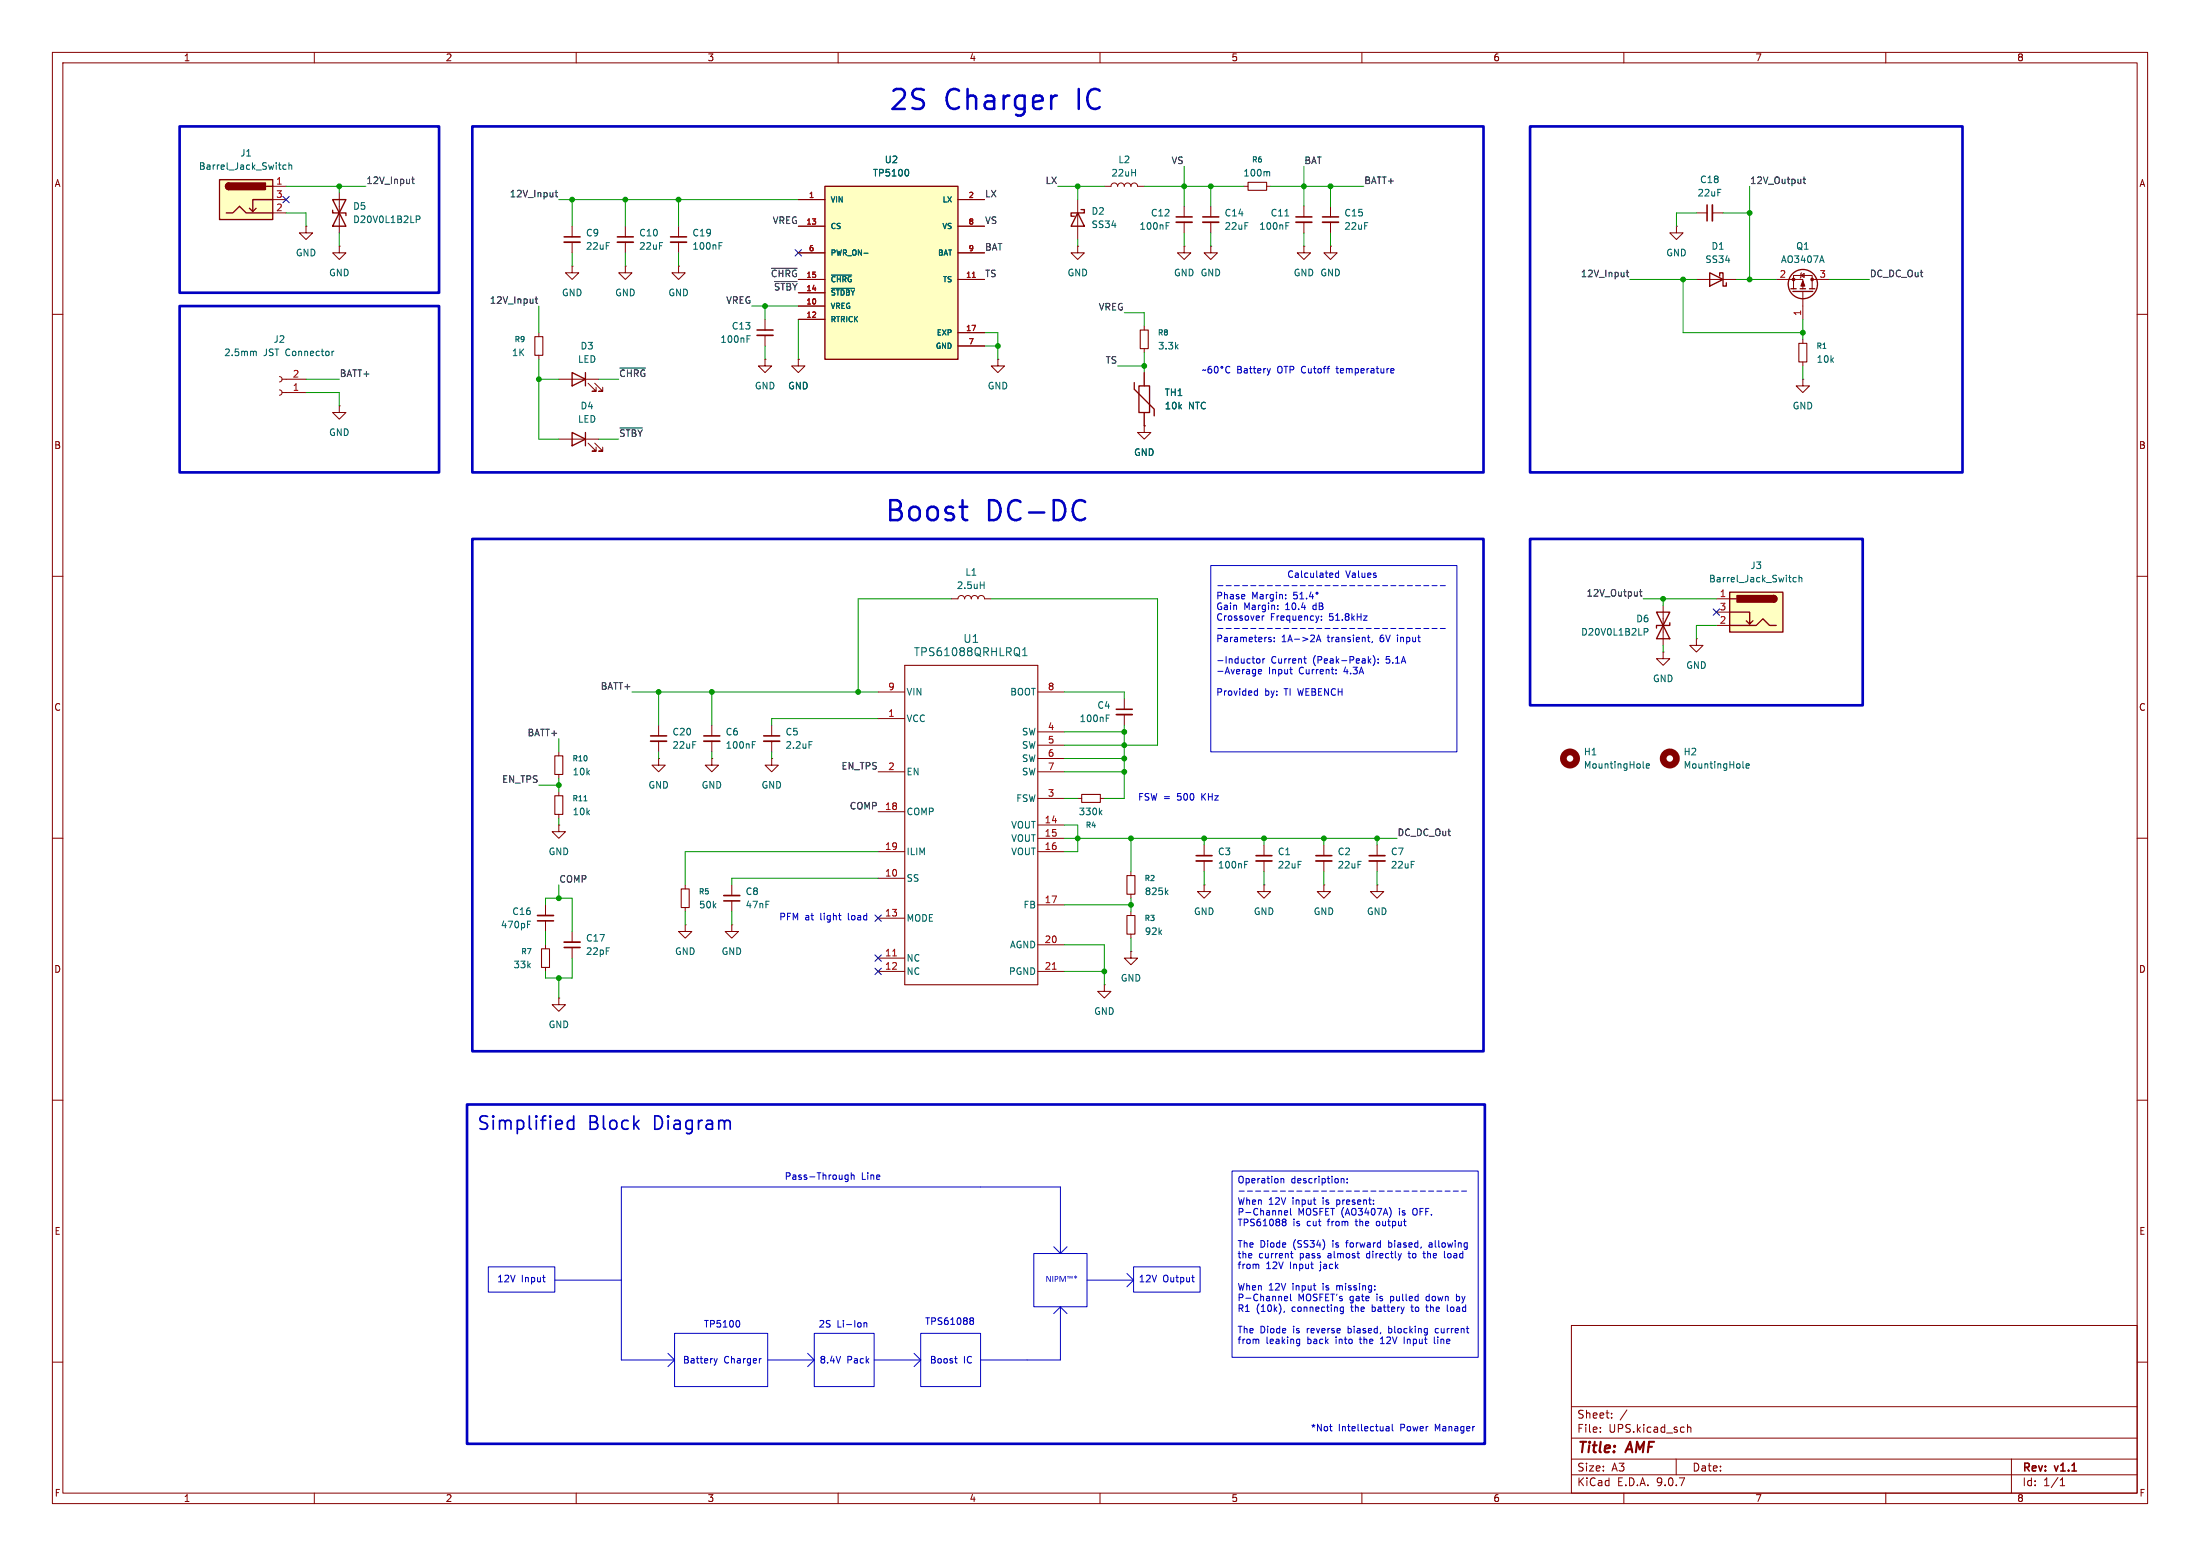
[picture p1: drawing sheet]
<svg xmlns="http://www.w3.org/2000/svg" width="420mm" height="297mm" viewBox="0 0 420 297" stroke-linecap="round" stroke-linejoin="round" font-family="sans-serif">
<g fill="none" stroke="#840000" stroke-width=".19">
<path d="M10 10h400v277h-400zM12 12h396v273h-396zM60 10v2M110 10v2M160 10v2M210 10v2M260 10v2M310 10v2M360 10v2M205.7 38.1v7.6M210.8 35.6h1.3a.64 .64 0 0 1 .6-.7 .64 .64 0 0 1 .7 .7 .64 .64 0 0 1 .6-.7 .64 .64 0 0 1 .6 .7 .64 .64 0 0 1 .7-.7 .64 .64 0 0 1 .6 .7 .64 .64 0 0 1 .6-.7 .64 .64 0 0 1 .7 .7h1.2M226.1 39.4v2"/>
<path d="M231.1 39.4v2M237.5 35.6h.8M241.8 35.6h.8M248.9 39.4v2M254 39.4v2M109.2 50.8v1.3h1.3l-1.3 1.2-1.3-1.2h1.3M109.2 50.8h.1M119.4 50.8v1.3h1.2l-1.2 1.2-1.3-1.2h1.3M119.4 50.8h.1M119.4 43.2v2M119.4 46.2v2.1M129.5 50.8v1.3h1.3l-1.3 1.2-1.2-1.2h1.2"/>
<path d="M129.5 50.8h.1M129.5 43.2v2M129.5 46.2v2.1M205.7 47v1.3h1.3l-1.3 1.2-1.2-1.2h1.2M205.7 47h.1M226.1 47v1.3h1.2l-1.2 1.2-1.3-1.2h1.3M226.1 47h.1M226.1 42.4v2.1M231.1 47v1.3h1.3l-1.3 1.2-1.2-1.2h1.2M231.1 47h.1M231.1 42.4v2.1M248.9 47v1.3h1.3l-1.3 1.2-1.3-1.2h1.3"/>
<path d="M248.9 47h.1M248.9 42.4v2.1M254 47v1.3h1.3l-1.3 1.2-1.3-1.2h1.3M254 47h.1M254 42.4v2.1M320 43.2v1.3h1.3l-1.3 1.2-1.2-1.2h1.2M320 43.2h.1M323.8 53.3h7.7M323.8 40.6h2.1M326.9 40.6h2M339.1 53.3h5.1v1.8M342.4 55.1v-2.5h3.5v2.5"/>
<path d="M343.8 52.6l.6-.4v.8zM343.9 52.1l-.2 1M344.2 55.6v5.4M345.9 53.3h3.3M10 60h2M53.3 74.4l.4 .2 .1 .3-.1 .4-.4 .1M53.3 71.9l.4 .1 .1 .4-.1 .3-.4 .2M53.8 72.4h4.6M53.8 74.9h4.6M64.8 77.5v1.2h1.2l-1.2 1.3-1.3-1.3h1.3M64.8 77.5h.1M102.9 63.5v.8"/>
<path d="M102.9 67.8v.8M106.7 72.4h7.6M112.3 73.2l1.5 1.5h-.8h.8v-.8M113.5 73.2l1.6 1.5h-.8h.8v-.8M146 68.6v1.3h1.3l-1.3 1.2-1.2-1.2h1.2M146 68.6h.1M146 61v2M146 64v2M152.4 68.6v1.3h1.3l-1.3 1.2-1.3-1.2h1.3M152.4 68.6h.1M218.4 62.2v.8M218.4 66.5v.8"/>
<path d="M218.4 71.1v2.6M218.4 78.7v2.6M344.2 72.4v1.3h1.2l-1.2 1.2-1.3-1.2h1.3M344.2 72.4h.1M344.2 64.8v.7M344.2 69.1v.8M408 60h2M106.7 83.8h7.6M112.3 84.6l1.5 1.5h-.8h.8v-.8M113.5 84.6l1.6 1.5h-.8h.8v-.8M218.4 81.3v1.3h1.3l-1.3 1.2-1.2-1.2h1.2M218.4 81.3h.1"/>
<path d="M10 110h2M181.6 114.3h1.3a.64 .64 0 0 1 .6-.6 .64 .64 0 0 1 .6 .6 .64 .64 0 0 1 .7-.6 .64 .64 0 0 1 .6 .6 .64 .64 0 0 1 .7-.6 .64 .64 0 0 1 .6 .6 .64 .64 0 0 1 .6-.6 .64 .64 0 0 1 .7 .6h1.2M317.5 115.6v7.6M408 110h2M125.7 138.4v2.1M135.9 138.4v2.1M147.3 138.4v2.1M214.6 133.4v2M214.6 136.4v2M317.5 124.5v1.2h-1.3l1.3 1.3 1.3-1.3h-1.3M317.5 124.5h.1M323.8 121.9v1.3h-1.2l1.2 1.3 1.3-1.3h-1.3"/>
<path d="M323.8 121.9h.1M10 160h2M106.7 157.5v1.3h1.2l-1.2 1.2-1.3-1.2h1.3M106.7 157.5h.1M106.7 143.5v.8M106.7 147.8v.8M106.7 151.1v.8M106.7 155.4v.8M125.7 144.8v1.3h1.3l-1.3 1.2-1.2-1.2h1.2M125.7 144.8h.1M125.7 141.5v2M135.9 144.8v1.3h1.3l-1.3 1.2-1.3-1.2h1.3"/>
<path d="M135.9 144.8h.1M135.9 141.5v2M147.3 144.8v1.3h1.3l-1.3 1.2-1.3-1.2h1.3M147.3 144.8h.1M147.3 141.5v2M205.7 152.4h.8M210.1 152.4h.7M408 160h2M215.9 166.4v.7M215.9 170.7v.8M229.9 168.9v1.3h1.2l-1.2 1.3-1.3-1.3h1.3M229.9 168.9h.1"/>
<path d="M229.9 161.3v2M229.9 164.3v2.1M241.3 168.9v1.3h1.3l-1.3 1.3-1.3-1.3h1.3M241.3 168.9h.1M241.3 161.3v2M241.3 164.3v2.1M252.7 168.9v1.3h1.3l-1.3 1.3-1.2-1.3h1.2M252.7 168.9h.1M252.7 161.3v2M252.7 164.3v2.1M262.9 168.9v1.3h1.3l-1.3 1.3-1.3-1.3h1.3M262.9 168.9h.1"/>
<path d="M262.9 161.3v2M262.9 164.3v2.1M104.1 180.3v.8M104.1 184.7v.7M215.9 181.6v1.3h1.3l-1.3 1.3-1.3-1.3h1.3M215.9 181.6h.1M10 210h2M408 210h2M300 253h108v32h-108zM10 260h2M300 278.5h108M300 274.5h108"/>
<path d="M300 268.5h108M305.5 273.2v.2M305.5 272.5v.1M307.7 270.5v.2M307.7 269.8v.1M310.6 269.1l-1.3 1.9M320 278.5v3M322.2 271.9v1.5M322.2 272.5l.2-.1 .3 .1 .1 .9M384 278.5v6.5M408 260h2M60 285v2"/>
<path d="M110 285v2M160 285v2M210 285v2M260 285v2M300 281.5h108M310 285v2M360 285v2M393.3 283.6h.9M393.3 282.5l.4-.4v1.5"/>
</g>
<path d="M238.3 34.8h3.5v1.5h-3.5zM102.1 64.3h1.5v3.5h-1.5zM217.7 63h1.5v3.5h-1.5zM343.4 65.5h1.5v3.6h-1.5zM105.9 151.9h1.5v3.5h-1.5zM105.9 144.3h1.5v3.5h-1.5zM206.5 151.6h3.6v1.6h-3.6zM215.1 167.1h1.6v3.6h-1.6zM103.4 181.1h1.5v3.6h-1.5z" fill="none" stroke="#840000" stroke-width=".2"/>
<g fill="none" stroke="#006464" stroke-width=".19">
<path d="M242 32.8l.4 .1v.7M137.3 46.9h.4M137.3 46.3h.6M222.6 43.1h.4M222.6 42.5h.6M245.3 41.2h.7M245.5 43.1h.4M245.5 42.5h.6M347.8 48.8l.4 1.3M48.6 67l.3 .2v.7M63.7 67l-.3 .3M142.6 64.7h.4"/>
<path d="M142.6 64.1h.6M187.1 111.7h.8M187.9 111.1v1.2M313.9 120h.5l.2 .2-.1 .4h-.6M211.2 137.1h.4M211.2 136.5h.6M111.5 152.9h.6M143.6 141.6h.6M143.6 142.2h.4M154.4 141.6h.7M210 155l.4 .5M210.4 154.7l-.5 .5"/>
<path d="M313.7 146.4l.2 .2M314.3 146.2l.6-.1-.1-.3h-.3l-.2 .2v.6h.5M332.7 146.4l.2 .2M333.3 146.2l.6-.1v-.3h-.4l-.2 .2 .1 .6h.5M222.6 170.3l.4 .5M223 169.9l-.5 .5M237.6 165h.4M237.6 164.4h.6"/>
</g>
<g fill="none" stroke="#840000" stroke-width=".25">
<path d="M205.7 40.6l1.3 2.6h-2.5zM206.4 40h.6v.6h-2.5v.7h.6M326.4 52.1l2.5 1.2-2.5 1.3zM328.3 52.7v-.6h.6v2.5h.7v-.6M341.9 55.1h1M342.3 55.6h3.8M343.7 55.1h1M345.4 55.1h1.1M109.2 71.1l2.6 1.3-2.6 1.3zM111.8 71.1v2.6M216.5 73v1.3l3.8 3.8v1.3M217.4 73.7h2.1v5h-2.1z"/>
<path d="M109.2 82.6l2.6 1.2-2.6 1.3zM111.8 82.6v2.5M316.2 116.8l2.6 5.1h-2.6l2.6-5.1zM318.8 118.9v.5h-2.6v.5"/>
<circle cx="344.2" cy="54.2" r="2.79"/>
</g>
<g fill="none" stroke="#840000" stroke-width=".3">
<path d="M325.9 39.1v3.1M117.9 45.2h3M128 45.2h3.1M224.5 41.4h3.1M229.6 41.4h3.1M247.4 41.4h3M252.5 41.4h3M144.5 63h3.1M213.1 135.4h3.1M124.2 140.5h3.1M134.4 140.5h3M145.8 140.5h3"/>
<path d="M228.3 163.3h3.1M239.8 163.3h3M251.2 163.3h3.1M261.4 163.3h3"/>
</g>
<g fill="none" stroke="#840000" stroke-width=".33">
<path d="M326.9 39.1v3.1M117.9 46.2h3M128 46.2h3.1M224.5 42.4h3.1M229.6 42.4h3.1M247.4 42.4h3M252.5 42.4h3M144.5 64h3.1M213.1 136.4h3.1M124.2 141.5h3.1M134.4 141.5h3M145.8 141.5h3"/>
<path d="M228.3 164.3h3.1M239.8 164.3h3M251.2 164.3h3.1M261.4 164.3h3"/>
</g>
<g fill="#840000" stroke="#840000" stroke-width=".19">
<path d="M344.2 53.6l.4 1h-.8z"/>
<circle cx="345.9" cy="53.3" r=".25"/>
<circle cx="342.4" cy="53.3" r=".25"/>
</g>
<g fill="none" stroke="#840000" stroke-width="1.3">
<circle cx="299.7" cy="144.8" r="1.27"/>
<circle cx="318.8" cy="144.8" r="1.27"/>
</g>
<path d="M330.2 113h10.2v7.7h-10.2z" fill="#ffffc2"/>
<path d="M330.2 113h10.2v7.7h-10.2zM330.2 119.4h5.1l1.2-1.3 1.3 1.3h1.3M330.2 116.8h3.8v2.3l.6-.6M330.2 114.3h1.3M333.4 118.5l.6 .6M338.6 113.7a.64 .64 0 0 1 .6 .6 .64 .64 0 0 1-.6 .6" fill="none" stroke="#840000" stroke-width=".25"/>
<g fill="#840000" stroke="#840000" stroke-width=".25">
<path d="M338.6 113.7a.64 .64 0 0 1 .6 .6 .64 .64 0 0 1-.6 .6z"/>
<path d="M331.6 113.7h7v1.2h-7z"/>
</g>
<path d="M109.2 43.2v2M109.2 46.2v2.1M327.7 114.3h2.5M327.7 116.8h2.5M327.7 119.4h2.5" fill="none" stroke="#840000" stroke-width=".19"/>
<path d="M342.9 110.3l-.4-.1-.2 .3 .1 .5h.5M343.4 110.3l.2-.1 .3 .1 .1 .8M343.4 109.8v1.3" fill="none" stroke="#006464" stroke-width=".19"/>
<path d="M107.7 45.2h3" fill="none" stroke="#840000" stroke-width=".3"/>
<path d="M107.7 46.2h3" fill="none" stroke="#840000" stroke-width=".33"/>
<path d="M157.5 35.6h25.4v33h-25.4z" fill="#ffffc2"/>
<path d="M157.5 35.6h25.4v33h-25.4z" fill="none" stroke="#840000" stroke-width=".25"/>
<g fill="none" stroke="#840000" stroke-width=".19">
<path d="M152.4 38.1h5.1M182.9 38.1h5.1M152.4 43.2h5.1M152.4 48.3h5.1M152.4 53.3h5.1M152.4 55.9h5.1M152.4 58.4h5.1M182.9 43.2h5.1M182.9 48.3h5.1M182.9 53.3h5.1M152.4 61h5.1M182.9 63.5h5.1"/>
<path d="M182.9 66h5.1"/>
</g>
<path d="M173.2 32.3a.79 .79 0 0 1 0 1.3M158.7 52.5h3.9M158.7 55h4.4M164.9 48.3h.8" fill="none" stroke="#006464" stroke-width=".19"/>
<path d="M185.6 53h.6" fill="none" stroke="#a90000" stroke-width=".19"/>
<path d="M41.9 34.3h10.2v7.6h-10.2z" fill="#ffffc2"/>
<path d="M41.9 34.3h10.2v7.6h-10.2zM43.7 34.9a.64 .64 0 0 0-.6 .7 .64 .64 0 0 0 .6 .6M48.9 39.8l-.6 .6M50.8 35.6h1.3M52.1 38.1h-3.8v2.3l-.7-.6M63.5 38.1h2.5l-2.5 5.1h2.5zM43.2 40.6h1.2l1.3-1.2 1.3 1.2h5.1M63.5 40.1v.5h2.5v.5" fill="none" stroke="#840000" stroke-width=".25"/>
<g fill="#840000" stroke="#840000" stroke-width=".25">
<path d="M43.2 35.1l.5-.2v1.3a.63 .63 0 0 1-.6-.4 .63 .63 0 0 1 .1-.7z"/>
<path d="M43.7 34.9h7v1.3h-7z"/>
</g>
<g fill="none" stroke="#840000" stroke-width=".19">
<path d="M52.1 35.6h2.5M52.1 38.1h2.5M64.8 36.8v7.7M52.1 40.6h2.5M58.4 43.2v1.3h1.3l-1.3 1.2-1.3-1.2h1.3M58.4 43.2h.1M64.8 47v1.3h1.2l-1.2 1.2-1.3-1.2h1.3M64.8 47h.1M190.5 68.6v1.3h1.3l-1.3 1.2-1.3-1.2h1.3M190.5 68.6h.1M167.6 132.1h5.1M167.6 137.2h5.1"/>
<path d="M198.1 132.1h5.1M198.1 139.7h5.1M167.6 147.3h5.1M167.6 154.9h5.1M198.1 147.3h5.1M198.1 142.2h5.1M198.1 144.8h5.1M198.1 152.4h5.1M198.1 157.5h5.1M104.1 172.7v2.1M104.1 175.8v2M109.2 177.8v2"/>
<path d="M130.8 176.5v1.3h1.3l-1.3 1.3-1.3-1.3h1.3M130.8 176.5h.1M130.8 168.9v.8M130.8 173.2v.8M139.7 176.5v1.3h1.3l-1.3 1.3-1.3-1.3h1.3M139.7 176.5h.1M139.7 168.9v2M139.7 172v2M167.6 162.6h5.1M167.6 167.6h5.1M167.6 175.3h5.1M198.1 162.6h5.1"/>
<path d="M198.1 160h5.1M198.1 172.7h5.1M215.9 174v.8M215.9 178.3v.8M106.7 190.5v1.3h1.2l-1.2 1.2-1.3-1.2h1.3M106.7 190.5h.1M109.2 180.8v2.1M167.6 182.9h5.1M167.6 185.4h5.1M198.1 185.4h5.1M198.1 180.3h5.1M210.8 188v1.2h1.3l-1.3 1.3-1.3-1.3h1.3"/>
<path d="M210.8 188h.1"/>
</g>
<path d="M54.6 31.5h-.4l-.2 .2 .1 .6h.5M55.2 31.6l.1-.1h.3l.1 .8M55.2 31.1v1.2M79.5 41.2h.4l.3 .3-.1 .3-.6 .1M195.2 125.2h.9M195.2 124.1l.5-.5v1.6M100.7 176.4h.4M100.7 175.8h.6" fill="none" stroke="#006464" stroke-width=".19"/>
<path d="M102.6 175.8h3.1M138.2 172h3M107.7 180.8h3" fill="none" stroke="#840000" stroke-width=".3"/>
<path d="M102.6 174.8h3.1M107.7 179.8h3M138.2 170.9h3" fill="none" stroke="#840000" stroke-width=".33"/>
<path d="M172.7 127h25.4v61h-25.4zM130 169.7h1.6v3.5h-1.6zM215.1 174.8h1.6v3.5h-1.6z" fill="none" stroke="#840000" stroke-width=".2"/>
<path d="M170.4 182.5h.7M200.9 185h.7" fill="none" stroke="#a90000" stroke-width=".19"/>
<g fill="none" stroke="#0f0f0f" stroke-width=".19">
<path d="M78.6 34.2h.5M78.8 33.8v1.1l.3 .1M106 36.7h.5M106.2 36.3v1.1l.3 .2M344.2 34.2h.5M344.4 33.8v1.1l.3 .1M102.2 57.1h.4M102.3 56.6v1.1l.3 .2M147.3 51.2h4.9M147.9 53.7h4.3M310.4 52h.5M310.6 51.6v1l.3 .2"/>
<path d="M118.3 70.3h4.9M118.3 81.7h4.3M313 112.9h.5M313.2 112.5v1.1l.3 .2"/>
</g>
<g fill="none" stroke="#0000c2" stroke-width=".19">
<path d="M230.2 70.6l-.6 .1M231.2 69.9l-.4 .1a.86 .86 0 0 0 0 1.2l.5-.1v-.4l-.2-.3-.4 .1-.1 .2M231.9 70l.2-.1a.68 .68 0 0 1 .5 .7 .68 .68 0 0 1-.5 .6l-.3-.5zM234.8 70a.6 .6 0 0 0-.9 .5 .6 .6 0 0 0 .6 .7l.3-.1M242.5 70.3l-.3 .9M265.7 70.3l.3 .1 .1 .3-.6 .1M266 71.1l-.3 .1M231.1 108h47v35.5h-47zM232.5 111.8h1M232.5 120h1M234.1 111.8h.9M234.1 120h.9"/>
<path d="M235.6 111.8h1M235.6 120h1M237.2 111.8h1M237.2 120h1M238.8 111.8h1M238.8 120h1M240.4 111.8h.9M240.4 120h.9M241 117.6v.8M241 117.7v.1M241.9 111.8h1M241.9 120h1"/>
<path d="M243.5 111.8h1M243.5 120h1M243.9 116.2v.2M245.1 111.8h.9M245.1 120h.9M245.4 114.2v.1M245.4 113.5v.1M246.6 111.8h1M246.6 120h1M246.8 109.1a.6 .6 0 0 0-.9 .4 .6 .6 0 0 0 .6 .7l.3-.1M247.3 109.4h.5l.1 .8M247.6 113h-.6l-.1 .6 .2-.1 .5 .1 .1 .2-.1 .4-.2 .1-.5-.1"/>
<path d="M247.9 109.7h-.5l-.1 .2 .1 .3h.5M248.2 114.3h.7M248.2 113.4l.3-.4v1.3M248.2 111.8h1M248.2 120h1M249.4 114.2v.1M249.8 111.8h1M249.8 120h1M250.3 113l-.3 .9h.8M250.6 113.5v.8M251.4 111.8h.9M251.4 120h.9"/>
<path d="M252.3 118.3v.1M252.3 117.6v.1M252.9 111.8h1M252.9 120h1M254.5 111.8h1M254.5 120h1M256.1 111.8h.9M256.1 120h.9M257.7 111.8h.9M257.7 120h.9M257.8 109l-.4 1.2M258.2 109.4h.5v.8"/>
<path d="M258.7 109.7h-.4l-.2 .2 .2 .3h.4M259.2 111.8h1M259.2 120h1M260.3 117.6h.7l-.7 .8h.7M260.8 111.8h1M260.8 120h1M262.4 111.8h.9M262.4 120h.9M263.9 111.8h1M263.9 120h1M265.5 111.8h1M265.5 120h1"/>
<path d="M267.1 111.8h1M267.1 120h1M268.7 111.8h.9M268.7 120h.9M270.2 111.8h1M270.2 120h1M271.8 111.8h1M271.8 120h1M273.4 111.8h.9M273.4 120h.9M274.9 111.8h1M274.9 120h1"/>
<path d="M239.6 132.7h.5M239.6 131.9h.5M239.9 125.9l.2-.2 .4 .2v.4l-.1 .2-.3 .1-.2-.1zM240.1 131.4v1.3M240.2 128.2l.6-.1v-.3h-.4l-.2 .2 .1 .6h.5M241.1 125.7v.9M241.4 125.7l-.3 .3M242.2 121.9l.5 .4-.2 .2-.3-.1M242.7 121.7l-.3-.1-.2 .2M243.3 122.4v.1M243.3 121.7v.1M246.2 127.8h.5"/>
<path d="M246.6 128.6h.1M248.9 125.7h.5M249.1 126.4l.3 .2M251.3 122.5l.4-1.3 .4 1.3M251.4 122.1h.6M255.1 128.5v.1M261 121.6h.5M261.3 122.4l.2 .1M261.3 126.1l.4 .5M261.7 125.7l-.5 .5M262 122.4l-.1 .3M262.1 125.1a1.46 1.46 0 0 1 0 2"/>
<path d="M263.1 126.5v.1M263.1 125.8v.1M160.1 174.7h.5M160.4 175.6h.2M161.3 224.9l.2 .2h.4M161.9 224.3v1l-.2 .2h-.3M161.9 224.3h-.4l-.2 .2M162.5 224.4l.2-.1h.3l.1 .8M162.5 223.8v1.3M202.4 239.3v-12.7h-83.8v33h10.2M235.2 223.5h47v35.6h-47zM236.6 227.4h.9"/>
<path d="M238.1 227.4h1M239.7 227.4h1M241.3 227.4h.9M242.8 227.4h1M244.4 227.4h1M244.5 224.9v.9M244.5 225.1l.2-.2 .3 .1 .1 .8M245 232.7h.3l.2 .2-.2 .3M245 233.2h.3M245.2 231.5l.6-.1v-.3h-.4l-.2 .2 .1 .6h.5M245.3 233.2l.2 .3v.2l-.1 .2-.4 .1M246 227.4h1"/>
<path d="M246.4 230.7v1l.1 .2M246.4 239.3h.4M246.5 238.8v1.1l.3 .2M247.6 227.4h.9M249.1 227.4h1M250.7 227.4h1M252.3 227.4h1M253.9 227.4h.9M255.4 227.4h1M256 225.1l.2-.2 .3 .1 .1 .8M256 224.9v.9M257 227.4h1"/>
<path d="M257.2 225.7v.1M257.2 225v.1M258.6 227.4h.9M260.1 227.4h1M261.7 227.4h1M262.8 233.2l-.1 .5 .2 .2M263.3 227.4h1M264.9 227.4h.9M265.1 236.8v1.3M265.1 238l.1 .1M265.2 237.2l-.1 .1M265.5 230.8l.1 .5-.1 .7"/>
<path d="M266.4 227.4h1M268 227.4h1M269 238.8v1.2M269.6 227.4h.9M271.2 227.4h.9M271.6 239.3h.5M271.8 238.8v1.1l.3 .2M272.7 227.4h1M273.2 237.2l-.4 .1M273.3 237.6h-.3l-.2 .2v.2l.5 .1M274.3 227.4h1M275.7 238.8v1.1l.2 .2"/>
<path d="M275.9 227.4h.9M277.4 227.4h1M279 227.4h1M105.9 244.3h12.7M136.3 259.3l.3 .9M136.9 259.3l-.3 .9M140.9 252a.79 .79 0 0 1 0 1.3M145.3 259.3l-.2 .1M146.6 259.6h8.8M164.9 252.5v.8M164.9 252.6l.2-.1h.3l.1 .8M166.9 259.6h8.9"/>
<path d="M182.2 259.3h.5M185.4 251.5h.2l.3 .3-.3 .3M185.4 252.1h.2M185.6 252.1l.3 .2v.3l-.2 .1-.3 .1M202.4 249.4v10.2h-15.2M207.5 244.3h8.9M227.5 243.8h.5M227.9 244.7h.1M240.1 241.3l.2 .2v.7M240.1 255.6l.2 .2v.7M245.2 247.9l.6-.2v-.2l-.4-.1-.2 .2 .1 .6h.5M245.2 250.3l-.1 .2"/>
<path d="M246.4 247v1.1l.1 .2M247.7 255.6l.4 .1M248.1 255.6v1l-.1 .2-.3 .1M248.1 256.4l-.4 .1M256.5 249.5v1l-.3 .3-.3-.1M256.5 249.5h-.4l-.2 .2 .1 .6h.5M263.5 256.5h.8M265.1 253.1v1.3M265.1 254.4h.1M265.2 253.6h-.1M268.1 255.2v1.3M269.5 249.1l.1 1.2"/>
<path d="M272.2 249.5h.5M272.4 247.5l-.2 .2 .2 .5M272.4 249.1v1l.3 .2M273.8 255.2v1.1l.2 .2M274.5 253.6h-.4l-.1 .2 .1 .5 .4 .1M276.3 249.1v1l.2 .2M278 248.2l.4 .1M278 247v1.3M278.4 247.4l-.4 .1M136.6 260.2l-.2 .3M182.5 260.1l.2 .1M253.8 272.3h.5"/>
<path d="M254.1 273.1h.2M264.6 272.3h.5l.1 .8M265.2 272.6h-.4l-.2 .2 .2 .3h.4M265.8 271.9v1l.2 .2"/>
<circle cx="233.3" cy="70.1" r=".18"/>
<circle cx="251.4" cy="113.2" r=".18"/>
</g>
<g fill="none" stroke="#009600" stroke-width=".19">
<path d="M54.6 35.6h15.2M64.8 35.6v1.2M106.7 38.1h45.7M109.2 38.1v5.1M119.4 38.1v5.1M129.5 38.1v5.1M201.9 35.6h8.9M205.7 35.6v2.5M218.4 35.6h19.1M226.1 31.8v7.6M231.1 35.6v3.8M242.6 35.6h17.7"/>
<path d="M248.9 31.8v7.6M254 35.6v3.8M334 35.6v17.7M54.6 40.6h3.8v2.6M64.8 44.5v2.5M102.9 58.4v5.1M109.2 48.3v2.5M119.4 48.3v2.5M129.5 48.3v2.5M143.5 58.4h8.9M146 58.4v2.6M205.7 45.7v1.3"/>
<path d="M214.6 59.7h3.8v2.5M226.1 44.5v2.5M231.1 44.5v2.5M248.9 44.5v2.5M254 44.5v2.5M311.1 53.3h12.7M321.3 53.3v10.2h22.9M323.8 40.6h-3.8v2.6M328.9 40.6h5.1M331.5 53.3h7.6M349.2 53.3h7.7M58.4 72.4h6.4"/>
<path d="M58.4 74.9h6.4v2.6M102.9 72.4h3.8M102.9 68.6v15.2h3.8M114.3 72.4h3.8M146 66v2.6M152.4 61v7.6M188 63.5h2.5v5.1M188 66h2.5M213.4 69.9h5M218.4 67.3v3.8M344.2 61v3.8M344.2 69.9v2.5"/>
<path d="M114.3 83.8h3.8M181.6 114.3h-17.8v17.8M189.2 114.3h31.8v27.9h-17.8M313.7 114.3h14M317.5 114.3v1.3M327.7 119.4h-3.9v2.5M120.6 132.1h47M125.7 132.1v6.3M135.9 132.1v6.3M167.6 137.2h-20.3v1.2M203.2 132.1h11.4v1.3M203.2 139.7h11.4"/>
<path d="M214.6 138.4v14h-3.8M317.5 123.2v1.3M102.9 149.9h3.8M106.7 141v2.5M106.7 148.6v2.5M106.7 156.2v1.3M125.7 143.5v1.3M135.9 143.5v1.3M147.3 143.5v1.3M203.2 152.4h2.5M203.2 147.3h11.4M203.2 157.5h2.5v5.1h-2.5"/>
<path d="M203.2 144.8h11.4M104.1 172.7v-1.2h5.1v6.3M104.1 177.8v2.5M106.7 168.9v2.6M130.8 174v2.5M139.7 174v2.5M167.6 162.6h-36.8v6.3M167.6 167.6h-27.9v1.3M203.2 172.7h12.7M203.2 160h63.5M215.9 160v6.4M215.9 171.5v2.5"/>
<path d="M215.9 179.1v2.5M229.9 160v1.3M229.9 166.4v2.5M241.3 160v1.3M241.3 166.4v2.5M252.7 160v1.3M252.7 166.4v2.5M262.9 160v1.3M262.9 166.4v2.5M106.7 186.7v3.8M109.2 182.9v3.8h-5.1v-1.3M203.2 180.3h7.6v7.7"/>
<path d="M203.2 185.4h7.6"/>
</g>
<path d="M54 37.5l1.2 1.2M55.2 37.5l-1.2 1.2M151.8 47.7l1.2 1.2M153 47.7l-1.2 1.2M327.1 116.2l1.2 1.2M328.3 116.2l-1.2 1.2M167 174.7l1.2 1.2M168.2 174.7l-1.2 1.2M167 182.3l1.2 1.2M167 184.8l1.2 1.2M168.2 182.3l-1.2 1.2M168.2 184.8l-1.2 1.2" fill="none" stroke="#000084" stroke-width=".19"/>
<path d="M201.8 18.3l-.8 .1M183.2 96.7h1.5M183.9 99.1l.8 .2M207 95.6l.2 .2M207.2 98.9l-.2 .2" fill="none" stroke="#0000c2" stroke-width=".48"/>
<path d="M107.2 214l.1 .4-1.2 .3M109.5 213v2.5M109.5 214l-.7-.2-.5 .5v.8l.3 .3 .2 .1 .7-.1" fill="none" stroke="#0000c2" stroke-width=".32"/>
<g fill="#0000c2">
<path d="M199.8 243.6h.2l.5 .9v-.9h.1v1.1l-.2-.1-.5-.9v1h-.1z"/>
<path d="M200.9 243.6h.2l-.1 1.1h-.1z"/>
<path d="M201.4 243.6h.3a.37 .37 0 0 1 .3 .4 .37 .37 0 0 1-.5 .2v.5h-.1v-.6h.4l.1-.3-.4-.1v.4h-.1z"/>
<path d="M202.3 243.6h.2l.4 .9 .3-.9h.3v1.1h-.2v-1l-.4 1-.5-1v1h-.1z"/>
<path d="M203.7 243.6h.4h-.2v.4z"/>
<path d="M204.2 243.6h.1l.2 .3 .1-.3h.1l.1 .4-.1-.3-.2 .4-.2-.4-.1 .3z"/>
<path d="M205.1 243.6l.2 .1v-.2h.1v.2l.2-.1v.1l-.2 .1 .2 .2-.2-.2v.3h-.1v-.3l-.2 .2-.1-.1 .3-.1z"/>
</g>
<g fill="none" stroke="#0000c2" stroke-width=".19">
<path d="M197.4 239.3h10.1v10.1h-10.1zM201.2 238l1.2 1.2 1.3-1.2M93.2 241.8h12.7v4.8h-12.7zM103.6 243.8h.5M104 244.7h.1M127.5 258.3l1.3 1.3-1.3 1.3M128.8 254.5h17.8v10.2h-17.8zM154.2 258.3l1.2 1.3-1.2 1.3M155.4 254.5h11.5v10.2h-11.5zM174.5 258.3l1.3 1.3-1.3 1.3M175.8 254.5h11.4v10.2h-11.4zM201.2 250.7l1.2-1.2 1.3 1.2"/>
<path d="M215.1 243.1l1.3 1.2-1.3 1.3M216.4 241.8h12.7v4.8h-12.7z"/>
</g>
<path d="M34.3 24.1h49.5v31.8h-49.5zM90.2 24.1h193v66.1h-193zM292.1 24.1h82.5v66.1h-82.5zM34.3 58.4h49.5v31.8h-49.5zM90.2 102.9h193v97.8h-193zM292.1 102.9h63.5v31.7h-63.5zM89.2 210.8h194.3v64.8h-194.3z" fill="none" stroke="#0000c2" stroke-width=".51"/>
<g fill="none" stroke="#840000" stroke-width=".19">
<path d="M152.4 38.1h5.1M182.9 38.1h5.1M152.4 43.2h5.1M152.4 48.3h5.1M152.4 53.3h5.1M152.4 55.9h5.1M152.4 58.4h5.1M182.9 43.2h5.1M182.9 48.3h5.1M182.9 53.3h5.1M152.4 68.6h.1M152.4 61h5.1"/>
<path d="M182.9 63.5h5.1M182.9 66h5.1M218.4 71.1v2.6M218.4 78.7v2.6M218.4 81.3h.1"/>
</g>
<path d="M173.2 32.3a.79 .79 0 0 1 0 1.3M158.7 52.5h3.9M158.7 55h4.4M164.9 48.3h.8" fill="none" stroke="#006464" stroke-width=".19"/>
<path d="M185.6 53h.6" fill="none" stroke="#a90000" stroke-width=".19"/>
<g fill="#009600" stroke="#009600" stroke-width=".19">
<circle cx="205.7" cy="160" r=".46"/>
<circle cx="214.6" cy="144.8" r=".46"/>
<circle cx="214.6" cy="147.3" r=".46"/>
<circle cx="210.8" cy="185.4" r=".46"/>
<circle cx="215.9" cy="172.7" r=".46"/>
<circle cx="214.6" cy="139.7" r=".46"/>
<circle cx="163.8" cy="132.1" r=".46"/>
<circle cx="214.6" cy="142.2" r=".46"/>
<circle cx="135.9" cy="132.1" r=".46"/>
<circle cx="106.7" cy="171.5" r=".46"/>
<circle cx="106.7" cy="186.7" r=".46"/>
<circle cx="129.5" cy="38.1" r=".46"/>
<circle cx="102.9" cy="72.4" r=".46"/>
<circle cx="109.2" cy="38.1" r=".46"/>
<circle cx="119.4" cy="38.1" r=".46"/>
<circle cx="64.8" cy="35.6" r=".46"/>
<circle cx="226.1" cy="35.6" r=".46"/>
<circle cx="252.7" cy="160" r=".46"/>
<circle cx="262.9" cy="160" r=".46"/>
<circle cx="215.9" cy="160" r=".46"/>
<circle cx="229.9" cy="160" r=".46"/>
<circle cx="241.3" cy="160" r=".46"/>
<circle cx="218.4" cy="69.9" r=".46"/>
<circle cx="248.9" cy="35.6" r=".46"/>
<circle cx="254" cy="35.6" r=".46"/>
<circle cx="231.1" cy="35.6" r=".46"/>
<circle cx="190.5" cy="66" r=".46"/>
<circle cx="205.7" cy="35.6" r=".46"/>
<circle cx="146" cy="58.4" r=".46"/>
<circle cx="106.7" cy="149.9" r=".46"/>
<circle cx="125.7" cy="132.1" r=".46"/>
<circle cx="321.3" cy="53.3" r=".46"/>
<circle cx="334" cy="40.6" r=".46"/>
<circle cx="334" cy="53.3" r=".46"/>
<circle cx="344.2" cy="63.5" r=".46"/>
<circle cx="317.5" cy="114.3" r=".46"/>
</g>
<g font-size="5.3" fill="#0000c2">
<text x="169.5" y="21.7">2S</text>
<text x="180.3" y="21.7">Charger</text>
<text x="206" y="21.7">IC</text>
<text x="168.7" y="100.2">Boost</text>
<text x="188.3" y="100.2">DC-DC</text>
</g>
<g font-size="3.5" fill="#0000c2">
<text x="90.9" y="216.1">Simplified</text>
<text x="112.3" y="216.1">Block</text>
<text x="125.1" y="216.1">Diagram</text>
</g>
<g font-size="2.8" fill="#840000">
<text x="301" y="277.9">Title:</text>
<text x="310.6" y="277.9">AMF</text>
</g>
<g font-size="2.1" fill="#006464">
<text x="174.4" y="125.5">TPS61088QRHLRQ1</text>
<text x="183.8" y="122.9">U1</text>
</g>
<g font-size="2.1" fill="#840000">
<text x="301" y="273.7">File:</text>
<text x="301" y="271">Sheet:</text>
<text x="307.1" y="273.7">UPS.kicad_sch</text>
<text x="301" y="281.1">Size:</text>
<text x="307.6" y="281.1">A3</text>
<text x="323" y="281.1">Date:</text>
<text x="386" y="281.3">Rev:</text>
<text x="392.4" y="281.3">v1.1</text>
<text x="301" y="283.9">KiCad</text>
<text x="308.7" y="283.9">E.D.A.</text>
<text x="316.3" y="283.9">9.0.7</text>
<text x="386" y="283.9">Id:</text>
<text x="390.1" y="283.9">1/1</text>
</g>
<g font-size="1.8" fill="#840000">
<text x="35" y="11.9">1</text>
<text x="85" y="11.9">2</text>
<text x="135" y="11.9">3</text>
<text x="185" y="11.9">4</text>
<text x="235" y="11.9">5</text>
<text x="285" y="11.9">6</text>
<text x="335" y="11.9">7</text>
<text x="385" y="11.9">8</text>
<text x="10.3" y="35.9">A</text>
<text x="408.3" y="35.9">A</text>
<text x="10.3" y="85.9">B</text>
<text x="408.2" y="85.9">B</text>
<text x="10.3" y="135.9">C</text>
<text x="408.2" y="135.9">C</text>
<text x="10.3" y="185.9">D</text>
<text x="408.2" y="185.9">D</text>
<text x="10.3" y="235.9">E</text>
<text x="408.3" y="235.9">E</text>
<text x="10.3" y="285.9">F</text>
<text x="35" y="286.9">1</text>
<text x="85" y="286.9">2</text>
<text x="135" y="286.9">3</text>
<text x="185" y="286.9">4</text>
<text x="235" y="286.9">5</text>
<text x="285" y="286.9">6</text>
<text x="335" y="286.9">7</text>
<text x="385" y="286.9">8</text>
<text x="408.3" y="285.9">F</text>
</g>
<g font-size="1.8" fill="#006464">
<text x="37.9" y="32.6">Barrel_Jack_Switch</text>
<text x="45.8" y="30.1">J1</text>
<text x="166.5" y="33.9">TP5100</text>
<text x="168.8" y="31.3">U2</text>
<text x="212.1" y="33.9">22uH</text>
<text x="213.4" y="31.3">L2</text>
<text x="237.3" y="33.9">100m</text>
<text x="324.5" y="35.2">C18</text>
<text x="67.3" y="40.2">D5</text>
<text x="208.3" y="41.2">D2</text>
<text x="219.6" y="41.5">C12</text>
<text x="233.7" y="41.5">C14</text>
<text x="242.5" y="41.5">C11</text>
<text x="256.5" y="41.5">C15</text>
<text x="324" y="37.7">22uF</text>
<text x="67.3" y="42.8">D20V0L1B2LP</text>
<text x="111.8" y="45.3">C9</text>
<text x="111.8" y="47.9">22uF</text>
<text x="121.9" y="45.3">C10</text>
<text x="121.9" y="47.9">22uF</text>
<text x="132.1" y="47.9">100nF</text>
<text x="132.1" y="45.3">C19</text>
<text x="208.3" y="43.7">SS34</text>
<text x="217.4" y="44">100nF</text>
<text x="233.7" y="44">22uF</text>
<text x="240.3" y="44">100nF</text>
<text x="256.5" y="44">22uF</text>
<text x="326.6" y="47.9">D1</text>
<text x="342.8" y="47.9">Q1</text>
<text x="56.4" y="49.1">GND</text>
<text x="62.7" y="52.9">GND</text>
<text x="203.7" y="52.9">GND</text>
<text x="224" y="52.9">GND GND</text>
<text x="246.9" y="52.9">GND GND</text>
<text x="318" y="49.1">GND</text>
<text x="325.5" y="50.4">SS34</text>
<text x="339.9" y="50.4">AO3407A</text>
<text x="107.2" y="56.7">GND</text>
<text x="117.3" y="56.7">GND</text>
<text x="127.5" y="56.7">GND</text>
<text x="52.1" y="65.6">J2</text>
<text x="137.4" y="65.6">100nF</text>
<text x="139.6" y="63.1">C13</text>
<text x="42.7" y="68.2">2.5mm</text>
<text x="50.3" y="68.2">JST Connector</text>
<text x="97.6" y="68.2">1K</text>
<text x="110.3" y="69.4">LED</text>
<text x="110.7" y="66.9">D3</text>
<text x="221" y="66.9">3.3k</text>
<text x="346.7" y="69.4">10k</text>
<text x="144" y="74.5">GND</text>
<text x="150.4" y="74.5">GND</text>
<text x="188.5" y="74.5">GND</text>
<text x="222.3" y="75.8">TH1</text>
<text x="62.7" y="83.4">GND</text>
<text x="110.3" y="80.9">LED</text>
<text x="110.7" y="78.3">D4</text>
<text x="222.3" y="78.3">10k</text>
<text x="226.9" y="78.3">NTC</text>
<text x="342.1" y="78.3">GND</text>
<text x="216.4" y="87.2">GND</text>
<text x="182.6" y="112.6">2.5uH</text>
<text x="184.2" y="110.1">L1</text>
<text x="326.2" y="111.4">Barrel_Jack_Switch</text>
<text x="334.1" y="108.8">J3</text>
<text x="312.3" y="119">D6</text>
<text x="301.7" y="121.5">D20V0L1B2LP</text>
<text x="315.5" y="130.4">GND</text>
<text x="321.8" y="127.9">GND</text>
<text x="173" y="132.9">VIN</text>
<text x="192.8" y="132.9">BOOT</text>
<text x="209.4" y="135.5">C4</text>
<text x="128.3" y="140.6">C20</text>
<text x="128.3" y="143.1">22uF</text>
<text x="138.4" y="140.6">C6</text>
<text x="138.4" y="143.1">100nF</text>
<text x="149.9" y="140.6">C5</text>
<text x="149.9" y="143.1">2.2uF</text>
<text x="173" y="138">VCC</text>
<text x="195" y="140.6">SW</text>
<text x="195" y="143.1">SW</text>
<text x="206" y="138">100nF</text>
<text x="109.2" y="148.2">10k</text>
<text x="173" y="148.2">EN</text>
<text x="195" y="145.6">SW</text>
<text x="195" y="148.2">SW</text>
<text x="302.3" y="144.4">H1</text>
<text x="302.3" y="146.9">MountingHole</text>
<text x="321.3" y="144.4">H2</text>
<text x="321.3" y="146.9">MountingHole</text>
<text x="109.2" y="155.8">10k</text>
<text x="123.7" y="150.7">GND</text>
<text x="133.9" y="150.7">GND</text>
<text x="145.3" y="150.7">GND</text>
<text x="173" y="155.8">COMP</text>
<text x="193.9" y="153.3">FSW</text>
<text x="205.9" y="155.8">330k</text>
<text x="192.9" y="158.3">VOUT</text>
<text x="192.9" y="160.9">VOUT</text>
<text x="104.6" y="163.4">GND</text>
<text x="173" y="163.4">ILIM</text>
<text x="192.9" y="163.4">VOUT</text>
<text x="232.4" y="163.4">C3</text>
<text x="232.4" y="166">100nF</text>
<text x="243.8" y="163.4">C1</text>
<text x="243.8" y="166">22uF</text>
<text x="255.3" y="163.4">C2</text>
<text x="255.3" y="166">22uF</text>
<text x="265.4" y="163.4">C7</text>
<text x="265.4" y="166">22uF</text>
<text x="133.4" y="173.6">50k</text>
<text x="142.2" y="171">C8</text>
<text x="142.2" y="173.6">47nF</text>
<text x="173" y="168.5">SS</text>
<text x="195.3" y="173.6">FB</text>
<text x="218.4" y="171">825k</text>
<text x="95.5" y="177.4">470pF</text>
<text x="97.7" y="174.8">C16</text>
<text x="111.8" y="179.9">C17</text>
<text x="173" y="176.1">MODE</text>
<text x="218.4" y="178.7">92k</text>
<text x="227.8" y="174.9">GND</text>
<text x="239.3" y="174.9">GND</text>
<text x="250.7" y="174.9">GND</text>
<text x="260.9" y="174.9">GND</text>
<text x="97.9" y="185">33k</text>
<text x="111.8" y="182.5">22pF</text>
<text x="128.8" y="182.5">GND</text>
<text x="137.7" y="182.5">GND</text>
<text x="173" y="183.7">NC</text>
<text x="192.7" y="181.2">AGND</text>
<text x="173" y="186.3">NC</text>
<text x="192.5" y="186.3">PGND</text>
<text x="213.9" y="187.6">GND</text>
<text x="104.6" y="196.4">GND</text>
<text x="208.8" y="193.9">GND</text>
</g>
<g font-size="1.8" fill="#a90000">
<text x="52.6" y="35.3">1</text>
<text x="52.6" y="37.8">3</text>
<text x="52.6" y="40.4">2</text>
<text x="339.7" y="53.1">2</text>
<text x="347.3" y="53.1">3</text>
<text x="343.9" y="60.4" transform="rotate(-90 343.9 60.4)">1</text>
<text x="55.8" y="74.7">1</text>
<text x="55.8" y="72.1">2</text>
<text x="328.2" y="114">1</text>
<text x="328.2" y="116.6">3</text>
<text x="328.2" y="119.1">2</text>
<text x="169.5" y="131.8">9</text>
<text x="200" y="131.8">8</text>
<text x="169.5" y="136.9">1</text>
<text x="200" y="139.4">4</text>
<text x="200" y="142">5</text>
<text x="169.5" y="147.1">2</text>
<text x="200" y="144.5">6</text>
<text x="200" y="147.1">7</text>
<text x="168.9" y="154.7">18</text>
<text x="200" y="152.1">3</text>
<text x="199.3" y="157.2">14</text>
<text x="199.3" y="159.8">15</text>
<text x="168.9" y="162.3">19</text>
<text x="168.9" y="167.4">10</text>
<text x="199.3" y="162.3">16</text>
<text x="199.3" y="172.5">17</text>
<text x="168.9" y="175">13</text>
<text x="168.9" y="182.6">11</text>
<text x="168.9" y="185.2">12</text>
<text x="199.3" y="180.1">20</text>
<text x="199.3" y="185.2">21</text>
</g>
<g font-size="1.8" fill="#0f0f0f">
<text x="69.8" y="35.2">12V_Input</text>
<text x="199.5" y="35.2">LX</text>
<text x="223.6" y="31.4">VS</text>
<text x="248.9" y="31.4">BAT</text>
<text x="260.3" y="35.2">BATT+</text>
<text x="334" y="35.2">12V_Output</text>
<text x="97.2" y="37.8">12V_Input</text>
<text x="188" y="37.8">LX</text>
<text x="147.4" y="42.8">VREG</text>
<text x="188" y="42.8">VS</text>
<text x="188" y="47.9">BAT</text>
<text x="147.1" y="53">~{CHRG}</text>
<text x="188" y="53">TS</text>
<text x="301.7" y="53">12V_Input</text>
<text x="356.9" y="53">DC_DC_Out</text>
<text x="93.4" y="58.1">12V_Input</text>
<text x="138.5" y="58.1">VREG</text>
<text x="147.7" y="55.5">~{STBY}</text>
<text x="209.6" y="59.3">VREG</text>
<text x="211" y="69.5">TS</text>
<text x="64.8" y="72">BATT+</text>
<text x="118.1" y="72">~{CHRG}</text>
<text x="118.1" y="83.5">~{STBY}</text>
<text x="302.8" y="114">12V_Output</text>
<text x="114.6" y="131.7">BATT+</text>
<text x="100.6" y="140.6">BATT+</text>
<text x="95.8" y="149.5">EN_TPS</text>
<text x="160.5" y="147">EN_TPS</text>
<text x="162.1" y="154.6">COMP</text>
<text x="266.7" y="159.7">DC_DC_Out</text>
<text x="106.7" y="168.6">COMP</text>
</g>
<g font-size="1.8" fill="#0000c2">
<text x="236.1" y="71.5">Battery</text>
<text x="244" y="71.5">OTP Cutoff</text>
<text x="255.6" y="71.5">temperature</text>
<text x="248.5" y="110.6">Calculated</text>
<text x="259.8" y="110.6">Values</text>
<text x="232.1" y="114.7">Phase</text>
<text x="232.1" y="116.8">Gain</text>
<text x="232.1" y="118.8">Crossover</text>
<text x="237.4" y="116.8">Margin:</text>
<text x="238.9" y="114.7">Margin:</text>
<text x="242.5" y="118.8">Frequency:</text>
<text x="245.5" y="116.8">10.4</text>
<text x="250.9" y="116.8">dB</text>
<text x="253.8" y="118.8">51.8kHz</text>
<text x="232.1" y="122.9">Parameters:</text>
<text x="244.6" y="122.9">1A-&gt;2A</text>
<text x="253.5" y="122.9">transient,</text>
<text x="263.7" y="122.9">6V</text>
<text x="267.2" y="122.9">input</text>
<text x="232.1" y="127">-Inductor</text>
<text x="232.1" y="129">-Average</text>
<text x="242.2" y="129">Input</text>
<text x="242.6" y="127">Current</text>
<text x="248.1" y="129">Current:</text>
<text x="250.8" y="127">(Peak-Peak):</text>
<text x="256.8" y="129">4.3A</text>
<text x="264.9" y="127">5.1A</text>
<text x="232.1" y="133.1">Provided</text>
<text x="241.4" y="133.1">by:</text>
<text x="245.3" y="133.1">TI WEBENCH</text>
<text x="217.2" y="153">FSW =</text>
<text x="224.8" y="153">500</text>
<text x="229.6" y="153">KHz</text>
<text x="148.7" y="175.9">PFM</text>
<text x="153.6" y="175.9">at</text>
<text x="156.7" y="175.9">light</text>
<text x="162.2" y="175.9">load</text>
<text x="149.7" y="225.4">Pass-Through</text>
<text x="164.4" y="225.4">Line</text>
<text x="236.2" y="226.2">Operation</text>
<text x="246.5" y="226.2">description:</text>
<text x="236.2" y="230.3">When</text>
<text x="236.2" y="232.3">P-Channel</text>
<text x="242.2" y="230.3">12V</text>
<text x="246.8" y="230.3">input</text>
<text x="247.8" y="232.3">MOSFET (AO3407A)</text>
<text x="252.8" y="230.3">is</text>
<text x="255.6" y="230.3">present:</text>
<text x="267.4" y="232.3">is</text>
<text x="270.2" y="232.3">OFF.</text>
<text x="236.2" y="234.4">TPS61088</text>
<text x="236.2" y="238.5">The</text>
<text x="240.5" y="238.5">Diode</text>
<text x="246.8" y="234.4">is</text>
<text x="247" y="238.5">(SS34)</text>
<text x="249.6" y="234.4">cut</text>
<text x="253.8" y="234.4">from</text>
<text x="254.7" y="238.5">is</text>
<text x="257.5" y="238.5">forward</text>
<text x="259.3" y="234.4">the</text>
<text x="263.4" y="234.4">output</text>
<text x="265.7" y="238.5">biased,</text>
<text x="273.7" y="238.5">allowing</text>
<text x="94.8" y="245">12V</text>
<text x="99.5" y="245">Input</text>
<text x="217.3" y="245">12V</text>
<text x="222" y="245">Output</text>
<text x="236.2" y="240.5">the</text>
<text x="236.2" y="242.6">from</text>
<text x="240.3" y="240.5">current</text>
<text x="241.7" y="242.6">12V</text>
<text x="246.4" y="242.6">Input</text>
<text x="248.2" y="240.5">pass</text>
<text x="252.3" y="242.6">jack</text>
<text x="253.8" y="240.5">almost</text>
<text x="261.3" y="240.5">directly</text>
<text x="269.6" y="240.5">to</text>
<text x="272.6" y="240.5">the</text>
<text x="276.8" y="240.5">load</text>
<text x="236.2" y="246.6">When</text>
<text x="236.2" y="248.7">P-Channel</text>
<text x="236.2" y="250.7">R1</text>
<text x="239.8" y="250.7">(10k),</text>
<text x="242.2" y="246.6">12V</text>
<text x="246.7" y="250.7">connecting</text>
<text x="246.8" y="246.6">input</text>
<text x="247.8" y="248.7">MOSFET's</text>
<text x="252.8" y="246.6">is</text>
<text x="255.6" y="246.6">missing:</text>
<text x="257.8" y="248.7">gate</text>
<text x="258.2" y="250.7">the</text>
<text x="262.4" y="250.7">battery</text>
<text x="263.1" y="248.7">is</text>
<text x="265.9" y="248.7">pulled</text>
<text x="270.1" y="250.7">to</text>
<text x="272.9" y="248.7">down</text>
<text x="273.2" y="250.7">the</text>
<text x="277.3" y="250.7">load</text>
<text x="278.9" y="248.7">by</text>
<text x="134.3" y="253.6">TP5100</text>
<text x="156.2" y="253.6">2S</text>
<text x="159.8" y="253.6">Li-Ion</text>
<text x="176.5" y="253.1">TPS61088</text>
<text x="236.2" y="254.8">The</text>
<text x="236.2" y="256.9">from</text>
<text x="240.5" y="254.8">Diode</text>
<text x="241.7" y="256.9">leaking</text>
<text x="247" y="254.8">is</text>
<text x="249.7" y="256.9">back</text>
<text x="249.8" y="254.8">reverse</text>
<text x="255.3" y="256.9">into</text>
<text x="257.8" y="254.8">biased,</text>
<text x="260.1" y="256.9">the</text>
<text x="264.2" y="256.9">12V</text>
<text x="265.7" y="254.8">blocking</text>
<text x="268.9" y="256.9">Input</text>
<text x="274.8" y="256.9">line</text>
<text x="274.9" y="254.8">current</text>
<text x="130.3" y="260.5">Battery</text>
<text x="138.2" y="260.5">Charger</text>
<text x="156.4" y="260.5">8.4V</text>
<text x="161.7" y="260.5">Pack</text>
<text x="177.4" y="260.5">Boost</text>
<text x="183.9" y="260.5">IC</text>
<text x="250.1" y="273.4">*Not</text>
<text x="255.5" y="273.4">Intellectual</text>
<text x="267.4" y="273.4">Power</text>
<text x="274.2" y="273.4">Manager</text>
</g>
<g font-size="1.4" fill="#006464">
<text x="238.9" y="31.2">R6</text>
<text x="158.5" y="38.8">VIN</text>
<text x="179.8" y="38.8">LX</text>
<text x="158.5" y="43.9">CS</text>
<text x="179.8" y="43.9">VS</text>
<text x="158.5" y="49">PWR_ON-</text>
<text x="178.9" y="49">BAT</text>
<text x="158.5" y="54.1">~{CHRG}</text>
<text x="158.5" y="56.6">~{STDBY}</text>
<text x="158.5" y="59.2">VREG</text>
<text x="179.9" y="54.1">TS</text>
<text x="98.1" y="65.5">R9</text>
<text x="158.5" y="61.7">RTRICK</text>
<text x="178.7" y="64.2">EXP</text>
<text x="220.9" y="64.2">R8</text>
<text x="178.5" y="66.8">GND</text>
<text x="346.7" y="66.8">R1</text>
<text x="109.2" y="145.5">R10</text>
<text x="109.2" y="153.1">R11</text>
<text x="207.2" y="158.2">R4</text>
<text x="133.3" y="170.9">R5</text>
<text x="218.4" y="168.4">R2</text>
<text x="218.4" y="176">R3</text>
<text x="99.4" y="182.3">R7</text>
</g>
<g font-size="1.4" fill="#a90000">
<text x="154.3" y="37.8">1</text>
<text x="184.8" y="37.8">2</text>
<text x="153.8" y="42.9">13</text>
<text x="184.8" y="42.9">8</text>
<text x="153.8" y="53.1">15</text>
<text x="154.3" y="48">6</text>
<text x="184.3" y="53.1">11</text>
<text x="184.8" y="48">9</text>
<text x="153.8" y="55.6">14</text>
<text x="153.8" y="58.2">10</text>
<text x="153.8" y="60.7">12</text>
<text x="184.3" y="63.2">17</text>
<text x="184.8" y="65.8">7</text>
</g>
</svg>
